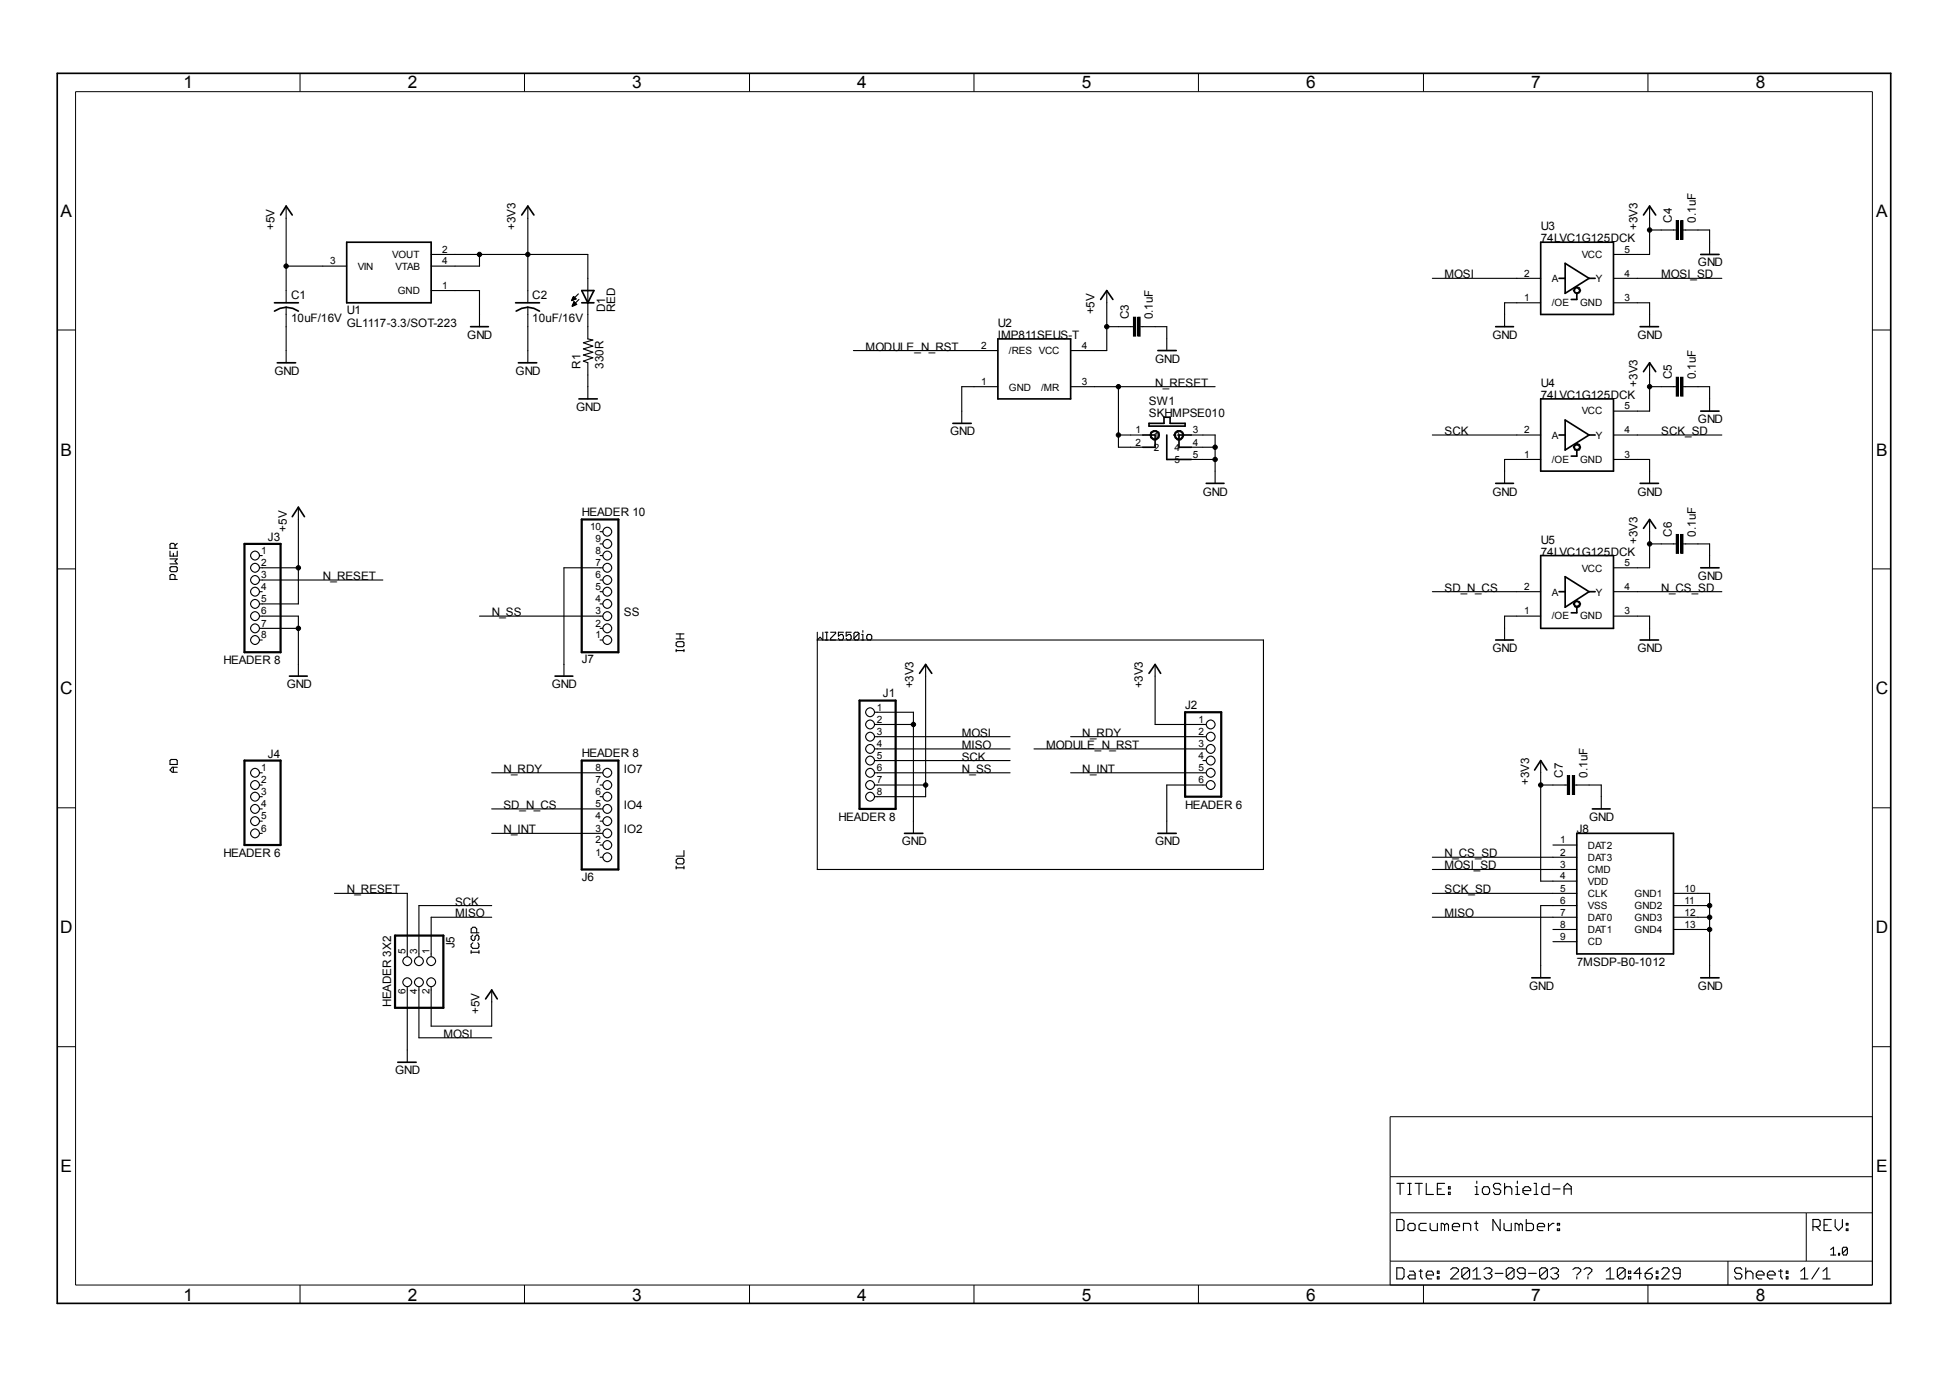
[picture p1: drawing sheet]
<svg xmlns="http://www.w3.org/2000/svg" width="297mm" height="210mm" viewBox="0 0 297 210" stroke-linecap="round" stroke-linejoin="round" font-family="sans-serif">
<g fill="none" stroke="#000" stroke-width=".17">
<path d="M43.6 31.4v14.7M65.7 38.8h23.9v12.8l.7 .2-1.4 .4 1.4 .5-1.4 .5 1.4 .5-1.4 .4 1.4 .4-1.4 .5 .7 .3v5.5M73.1 38.8v1.8h-7.4M80.4 31.4v14.7M251.4 31.4v7.4h-5.5M251.4 35.1h4M256.5 35.1h4v3.7M43.6 46.8v8.5M43.6 40.6h9.2M65.7 44.3h7.4v5.5M80.4 46.8v8.5M87.1 45.8h.1"/>
<path d="M87.1 45.7h.3M87.2 45.6h.3M87.2 45.6h.5M87.2 46.7h.1M87.2 46.6h.3M87.3 45.5h.4M87.3 45.4h.3M87.3 46.5h.3M87.3 46.4h.5M87.4 45.2l-.3 .6M87.4 45.2l.4 .4-.7 .2M87.4 45.3h.1"/>
<path d="M87.4 45.2h.1M87.4 46.3h.4M87.4 46.2h.3M87.5 46l.4 .4-.7 .3zM87.5 46.1h.1M88.1 44.8l-1 1M88.2 45.6l-1 1.1M130 53.4h22.1M152.1 58.9h-5.5v5.6M163.2 58.9h22M168.7 44.3v9.1h-5.5M168.7 49.8h4"/>
<path d="M170.4 58.9v9.3h3.8M173.8 49.8h4v3.6M218.3 42.4h16.5M234.8 46.1h-5.5v3.7M245.9 46.1h5.5v3.7M245.9 42.4h16.5M251.4 58.9h4M251.4 55.3v7.4h-5.5M256.5 58.9h4v3.8M45.5 77.3v14.7h-6M170.4 66.3h3.8M181.5 66.3h3.7v7.4"/>
<path d="M181.5 68.2h3.7M181.5 70h3.7M218.3 66.3h16.5M234.8 70h-5.5v3.7M245.9 66.3h16.5M245.9 70h5.5v3.7M251.4 79.2v7.3h-5.5M25.9 84v.8h1.1v-.8M25.9 85.2h1.1l-.3 .3 .3 .4h-1.1M26.1 86.4h.7l.2 .1v.5l-.2 .1h-.7l-.2-.1v-.5zM26.4 84.3v.5M26.7 88.3v-.6l-.3-.2h-.3l-.2 .2v.6h1.1"/>
<path d="M26.7 83.6v-.6l-.3-.2h-.3l-.2 .2v.6h1.1M27 82.8l-.3 .3M39.5 97.5h.5M39.5 93.9h6v9.1M39.5 90.2h.5M39.5 86.5h6M39.5 84.7h.5M39.5 88.4h18.8M39.5 95.8h6M73.1 93.9h18.8M91.4 97.5h.5M91.4 90.2h.5"/>
<path d="M91.4 84.7h.5M91.4 88.4h.5M91.4 92h.5M91.4 95.8h.5M91.4 82.9h.5M91.4 81h.5M91.9 86.5h-6v16.5M103 98l.3-.2h.8l.1 .2v.4l-.1 .2h-.8l-.3-.2zM103 99v.3M103 99.1h1.2M103 97.4h1.2M103 96.6h1.2"/>
<path d="M103.6 96.6v.8M104.2 99v.3M124.5 96.4v36.1h68v-35h-68l.5-.4 .4 .4v-1.1M125.7 96.4h.5M126 96.4v1.1M126.6 96.4h.7v.1l-.7 .8v.2M127.8 97.3l.1 .2M128.5 96.4h-.7v.5l.3-.2h.3l.1 .2v.4l-.1 .2M128.9 97.3l.2 .2M129.7 96.4h-.8v.5l.4-.2h.2l.2 .2v.4l-.2 .2M130.1 97.3l.2 .2M130.9 96.5l-.2-.1h-.4l-.2 .1v.8"/>
<path d="M130.9 96.5v.8l-.2 .2M130.9 96.5l-.8 .8M131.3 96.7h.2v.8M131.5 96.1v.3M132.2 97.5l-.1-.2v-.4l.1-.2h.5l.1 .2v.4l-.1 .2M218.3 90.2h16.5M234.8 93.9h-5.5v3.6M245.9 93.9h5.5v3.6M245.9 90.2h16.5M251.4 82.9h4M256.5 82.9h4v3.6M26.1 115.7h.7l.2 .2v.6h-1.1v-.6z"/>
<path d="M26.4 116.9v.8M27 116.9h-.8l-.3 .4 .3 .4h.8M39.5 117.8h.5M39.5 119.6h.5M74.9 117.8h17M91.4 119.6h.5M133.3 117.8h20.6M133.3 119.6h7.8M133.3 108.5h5.9v18.5M133.3 110.4h5.9M133.3 112.3h20.6M133.3 114.1h20.6"/>
<path d="M133.3 115.9h20.6M141.1 101.3v20.1h-7.8M157.6 114.1h26.1M163.2 117.8h20.5M163.2 112.3h20.5M176 101.3v9.1h7.7M183.3 115.9h.4M183.7 119.6h-5.9v7.4M234.8 119.6h4M234.8 115.9v18.4h5.5M239.9 119.6h4.1v3.7M39.5 121.4h.5"/>
<path d="M39.5 123.3h.5M39.5 125.1h.5M39.5 127h.5M51 136.1h11.1v9.6M74.9 123.3h17M74.9 127h17M74.9 139.8h-9.2v5.9M74.9 138h-11.1v7.7M91.4 121.4h.5M91.4 125.1h.5M91.4 130.6h.5M91.4 128.8h.5"/>
<path d="M103 131.1l.3-.3h.8l.1 .3v.3l-.1 .3h-.8l-.3-.3zM103 132.2h1.2M103 132v.4M104.2 129.6v.9h-1.2M104.2 132v.4M218.3 132.5h22M218.3 130.6h22M218.3 139.8h22M218.3 136.1h22M236.6 128.8h3.7M240.3 138h-5.5v11M255 139.8h5.5"/>
<path d="M255 138h5.5M255 136.1h5.5v12.9M62.1 150.5v11.4M63.8 150.5v7.7h11.1M65.7 150.5v5.9h9.2v-5.5M71.8 145.1h1.2M71.8 144.9v.4M72.1 142.5l-.3 .2v.4l.3 .2h.1l.2-.2v-.4l.2-.2h.2l.2 .2v.4l-.2 .2M72.1 143.7l-.3 .2v.4l.3 .2h.7l.2-.2v-.4l-.2-.2M72.6 142.2v-.6l-.2-.3h-.3l-.3 .3v.6h1.2M73 144.9v.4M236.6 143.5h3.7"/>
<path d="M236.6 141.6h3.7M255 141.6h5.5M212.9 185.8h.8l.3 .3v1.2l-.3 .2h-.8zM212.9 193.2h.8l.3 .3v1.1l-.3 .3h-.8zM212.9 180.3h1.1M213.4 180.3v1.7M214.5 186.7l.3-.3h.6l.2 .3v.6l-.2 .2h-.6l-.3-.2zM214.5 180.3h.6M214.5 182h.6M214.8 193.7h.6l.2 .4v.8h-.8l-.3-.3 .3-.3h.8M214.8 180.3v1.7M215.6 180.3h1.1"/>
<path d="M216.2 193.7h.5M216.2 180.3v1.7M216.5 193.5v1.1l.2 .3M217.3 194.3h1.1v-.2l-.2-.4h-.6l-.3 .4v.5l.3 .3h.6M217.3 180.3v1.7h1.1M217.3 186.4h-.8l-.3 .3v.6l.3 .2h.8M217.9 186.4v.9l.3 .2h.8v-1.1M219 194.6h.3v.3h-.3zM219 193.7h.3v.4h-.3zM219 181.2h.6M220.1 180.3h-1.1v1.7h1.1M220.1 186.7l-.2-.3h-.3v1.1"/>
<path d="M220.1 186.7l.4-.3 .2 .3v.8M220.1 186.7v.8M220.7 181.7h.3v.3h-.3zM220.7 180.8h.3v.4h-.3zM221.1 193.5l.3-.3h.5l.3 .3v.2l-1.1 1.2h1.1M221.3 186.9h1.1v-.2l-.2-.3h-.6l-.3 .3v.6l.3 .2h.6M223 187.5v-1.1h.9l.2 .3v.8M223.9 193.5v1.1l-.3 .3h-.5l-.3-.3M223.9 193.5l-.3-.3h-.5l-.3 .3v1.1M223.9 193.5l-1.1 1.1M224.5 194.9h1.1M224.5 193.7l.5-.5v1.7"/>
<path d="M224.7 186.4h.5M224.8 180.8h.2v1.2M224.8 182h.5M225 186.1v1.2l.2 .2M225 180v.3M226.1 193.5l.4-.3h.5l.3 .3v.2l-.3 .4M226.1 180.8h.6l.3 .4v.5l-.3 .3h-.6l-.2-.3v-.5zM226.7 194.1h.3M227 194.1l.3 .2v.3l-.3 .3h-.5l-.4-.3M227.8 194.1h1.2M228.6 185.8v1.7l-1.1-1.7v1.7M228.7 180.6l-.3-.3h-.6l-.2 .3v.2l.2 .4h.6l.3 .2v.3l-.3 .3h-.6l-.2-.3"/>
<path d="M229.2 186.4v.9l.2 .2h.9v-1.1M229.3 181.2l.2-.4h.6l.3 .4v.8M229.3 180.3v1.7M230.7 193.5v1.1l-.3 .3h-.5l-.4-.3M230.7 193.5l-.3-.3h-.5l-.4 .3v1.1M230.7 193.5l-1.2 1.1M231 180.8h.2v1.2M231 182h.6M231.2 180v.3M231.5 186.7l-.4-.3h-.2v1.1M231.5 186.7v.8M231.5 186.7l.2-.3 .3 .3v.8"/>
<path d="M232.1 181.4h1.2v-.2l-.4-.4h-.5l-.3 .4v.5l.3 .3h.5M232.4 194.1h-.8l-.4-.4v-.2l.4-.3h.5l.3 .3v1.1l-.3 .3h-.5l-.4-.3M232.6 185.8v1.7h.8l.3-.2v-.6l-.3-.3h-.8M232.9 194.1h1.2M233.8 180.3h.3v1.7M233.8 182h.6M234.3 186.9h1.1v-.2l-.3-.3h-.6l-.2 .3v.6l.2 .2h.6M235.8 193.5v1.1l-.3 .3h-.6l-.3-.3M235.8 193.5l-.3-.3h-.6l-.3 .3v1.1M235.8 193.5l-1.2 1.1M236 186.4v1.1M236.1 180.3v1.7h-.9l-.3-.3v-.5l.3-.4h.9"/>
<path d="M236.3 193.5l.3-.3h.6l.3 .3v.2l-.3 .4M236.6 181.2h1.1M236.8 186.4h-.2l-.6 .5M236.9 194.1h.3M237.2 194.1l.3 .2v.3l-.3 .3h-.6l-.3-.3M237.3 187.3h.4v.2h-.4zM237.3 186.4h.4v.3h-.4zM238.3 181.2h1.1M238.3 182v-1.2l.5-.5 .6 .5v1.2M239.7 193.5l.3-.3h.5l.4 .3v.2l-.6 .6M240.3 194.6v.3M241.4 193.5l.3-.3h.5l.4 .3v.2l-.6 .6"/>
<path d="M242 194.6v.3M244.8 194.9h1.2M244.8 193.7l.6-.5v1.7M247.6 193.5v1.1l-.3 .3h-.5l-.3-.3M247.6 193.5l-.3-.3h-.5l-.3 .3v1.1M247.6 193.5l-1.1 1.1M248.2 194.6h.3v.3h-.3zM248.2 193.7h.3v.4h-.3zM250.1 194.1h-1.1l.9-.9v1.7M250.7 194.1h.8l.3 .2v.3l-.3 .3h-.5l-.3-.3zM251.8 193.2l-.5 .3-.6 .6M252.4 194.6h.2v.3h-.2z"/>
<path d="M252.4 193.7h.2v.4h-.2zM253.2 193.5l.3-.3h.6l.2 .3v.2l-1.1 1.2h1.1M256 194.1h-.8l-.3-.4v-.2l.3-.3h.6l.2 .3v1.1l-.2 .3h-.6l-.3-.3M265.4 193.5l-.2-.3h-.6l-.3 .3v.2l.3 .4h.6l.2 .2v.3l-.2 .3h-.6l-.3-.3M266 194.1l.3-.4h.5l.3 .4v.8M266 193.2v1.7M267.6 194.3h1.2v-.2l-.3-.4h-.5l-.4 .4v.5l.4 .3h.5M269.3 194.3h1.2v-.2l-.3-.4h-.5l-.4 .4v.5l.4 .3h.5M271 193.7h.6M271.4 193.5v1.1l.2 .3M272.2 194.6h.3v.3h-.3zM272.2 193.7h.3v.4h-.3z"/>
<path d="M274.4 194.9h1.1M274.4 193.7l.6-.5v1.7M276.3 186.9h.8l.3-.2v-.6l-.3-.3h-.8v1.7M276.8 186.9l.6 .6M277.2 193.2l-1.1 1.7M277.8 194.9h1.1M277.8 193.7l.6-.5v1.7M278 186.7h.5M279 190.4l.4-.3v1.2M279 191.3h.7M279.1 185.8h-1.1v1.7h1.1M279.7 185.8v1.1l.5 .6 .6-.6v-1.1"/>
<path d="M280.2 191h.1v.3h-.1zM281.3 187.3h.3v.2h-.3zM281.3 186.4h.3v.3h-.3zM281.5 190.2v.8l-.2 .3h-.4l-.1-.3M281.5 190.2l-.2-.1h-.4l-.1 .1v.8M281.5 190.2l-.7 .8"/>
<circle cx="38.9" cy="95.8" r=".67"/>
<circle cx="38.9" cy="93.9" r=".67"/>
<circle cx="38.9" cy="90.2" r=".67"/>
<circle cx="38.9" cy="84.7" r=".67"/>
<circle cx="38.9" cy="88.4" r=".67"/>
<circle cx="38.9" cy="92" r=".67"/>
<circle cx="38.9" cy="86.5" r=".67"/>
<circle cx="38.9" cy="97.5" r=".67"/>
<circle cx="92.6" cy="92" r=".67"/>
<circle cx="92.6" cy="81" r=".67"/>
<circle cx="92.6" cy="95.8" r=".67"/>
<circle cx="92.6" cy="93.9" r=".67"/>
<circle cx="92.6" cy="88.4" r=".67"/>
<circle cx="92.6" cy="90.2" r=".67"/>
<circle cx="92.6" cy="86.5" r=".67"/>
<circle cx="92.6" cy="82.9" r=".67"/>
<circle cx="92.6" cy="84.7" r=".67"/>
<circle cx="92.6" cy="97.5" r=".67"/>
<circle cx="38.9" cy="117.8" r=".67"/>
<circle cx="38.9" cy="119.6" r=".67"/>
<circle cx="92.6" cy="117.8" r=".67"/>
<circle cx="92.6" cy="119.6" r=".67"/>
<circle cx="132.6" cy="112.3" r=".67"/>
<circle cx="132.6" cy="115.9" r=".67"/>
<circle cx="132.6" cy="117.8" r=".67"/>
<circle cx="132.6" cy="110.4" r=".67"/>
<circle cx="132.6" cy="108.5" r=".67"/>
<circle cx="132.6" cy="114.1" r=".67"/>
<circle cx="132.6" cy="119.6" r=".67"/>
<circle cx="184.5" cy="110.4" r=".67"/>
<circle cx="184.5" cy="114.1" r=".67"/>
<circle cx="184.5" cy="115.9" r=".67"/>
<circle cx="184.5" cy="117.8" r=".67"/>
<circle cx="184.5" cy="112.3" r=".67"/>
<circle cx="184.5" cy="119.6" r=".67"/>
<circle cx="38.9" cy="127" r=".67"/>
<circle cx="38.9" cy="121.4" r=".67"/>
<circle cx="38.9" cy="125.1" r=".67"/>
<circle cx="38.9" cy="123.3" r=".67"/>
<circle cx="92.6" cy="130.6" r=".67"/>
<circle cx="92.6" cy="128.8" r=".67"/>
<circle cx="92.6" cy="127" r=".67"/>
<circle cx="92.6" cy="125.1" r=".67"/>
<circle cx="92.6" cy="123.3" r=".67"/>
<circle cx="92.6" cy="121.4" r=".67"/>
<circle cx="132.6" cy="121.4" r=".67"/>
<circle cx="62.1" cy="146.5" r=".67"/>
<circle cx="62.1" cy="149.7" r=".67"/>
<circle cx="63.8" cy="149.7" r=".67"/>
<circle cx="63.8" cy="146.5" r=".67"/>
<circle cx="65.7" cy="149.7" r=".67"/>
<circle cx="65.7" cy="146.5" r=".67"/>
</g>
<g fill="none" stroke="#000" stroke-width=".15">
<path d="M11.5 14h273.8v181.8h-273.8zM45.7 11.2v2.8M79.9 11.2v2.8M114.2 11.2v2.8M148.4 11.2v2.8M182.6 11.2v2.8M216.9 11.2v2.8M251.1 11.2v2.8M255.4 33.6h.4v2.9h-.4zM256.1 33.6h.4v2.9h-.4zM8.7 50.3h2.8M172.7 48.3h.4v2.9h-.4z"/>
<path d="M173.4 48.3h.3v2.9h-.3zM239.9 43.9l.4-.2 .4 .2 .2 .4-.2 .3-.4 .2-.4-.2-.1-.3h.1l.1-.3 .3-.1 .4 .4-.2 .2-.2 .1-.3-.1-.1-.2h-.1zM255.4 57.5h.4v2.9h-.4zM256.1 57.5h.4v2.9h-.4zM285.3 50.3h2.8M175.3 65.9l.5-.3h.4l.4 .3 .1 .4-.1 .4-.4 .4h-.4l-.5-.4v-.4h.1l.1-.3 .4-.2h.3a.62 .62 0 0 1 .3 .5 .62 .62 0 0 1-.3 .6h-.3l-.4-.3-.1-.3h-.1zM179.1 65.9l.3-.3h.5l.4 .3 .1 .4-.1 .4-.4 .4h-.5l-.3-.4-.2-.4h.2l.1-.3 .3-.2h.3l.3 .2a.6 .6 0 0 1 0 .6 .6 .6 0 0 1-.6 .3l-.4-.6h-.2zM239.9 67.7l.4-.1 .4 .1 .2 .5-.2 .4-.4 .1-.4-.1-.1-.4h.1l.1-.3 .3-.1 .2 .1 .2 .3-.2 .2-.2 .1-.3-.1-.1-.2h-.1zM8.7 86.7h2.8M239.9 91.7l.4-.2 .4 .2 .2 .3-.2 .5-.4 .1-.4-.1-.1-.5h.1l.1-.2 .3-.1 .2 .1 .2 .2-.2 .3-.2 .1-.3-.1-.1-.3h-.1zM255.4 81.4h.4v2.9h-.4zM256.1 81.4h.4v2.9h-.4z"/>
<path d="M285.3 86.7h2.8M238.8 118.2h.4v2.9h-.4zM239.6 118.2h.3v2.9h-.3zM8.7 123.1h2.8M285.3 123.1h2.8M8.7 159.5h2.8M285.3 159.5h2.8M211.8 179.3h73.5M285.3 170.2h-73.5v25.6M45.7 195.8v2.8M79.9 195.8v2.8M114.2 195.8v2.8"/>
<path d="M148.4 195.8v2.8M182.6 195.8v2.8M211.8 184.8h73.5M211.8 192.2h73.5M216.9 195.8v2.8M251.1 195.8v2.8M263.3 192.2v3.6M275.3 184.8v7.4"/>
<circle cx="73.1" cy="38.8" r=".33"/>
<circle cx="80.4" cy="38.8" r=".33"/>
<circle cx="251.4" cy="35.1" r=".33"/>
<circle cx="43.6" cy="40.6" r=".33"/>
<circle cx="168.7" cy="49.8" r=".33"/>
<circle cx="170.4" cy="58.9" r=".33"/>
<circle cx="251.4" cy="58.9" r=".33"/>
<circle cx="170.4" cy="66.3" r=".33"/>
<circle cx="185.2" cy="68.2" r=".33"/>
<circle cx="185.2" cy="70" r=".33"/>
<circle cx="45.5" cy="86.5" r=".33"/>
<circle cx="45.5" cy="95.8" r=".33"/>
<circle cx="251.4" cy="82.9" r=".33"/>
<circle cx="139.2" cy="110.4" r=".33"/>
<circle cx="141.1" cy="119.6" r=".33"/>
<circle cx="234.8" cy="119.6" r=".33"/>
<circle cx="260.5" cy="138" r=".33"/>
<circle cx="260.5" cy="139.8" r=".33"/>
<circle cx="260.5" cy="141.6" r=".33"/>
</g>
<g fill="none" stroke="#000" stroke-width=".25">
<path d="M8.7 11.2h279.4v187.4h-279.4zM42.8 32.8l.8-1.4 .9 1.4M52.8 36.9h12.9v9.2h-12.9zM79.5 32.8l.9-1.4 1 1.4M234.8 36.9h11.1v11h-11.1zM250.4 32.8l1-1.4 .9 1.4M259.2 38.8h2.8M41.8 47.4a3.1 3.1 0 0 1 3.7 0M41.8 46.1h3.7M42.2 55.3h2.8M71.7 49.8h2.7M78.6 46.1h3.6"/>
<path d="M78.7 47.4a2.96 2.96 0 0 1 3.5 0M79 55.3h2.8M88.6 46.1h1.9M88.6 44.3h1.9l-.9 1.8zM152.1 51.6h11.1v9.2h-11.1zM167.7 45.6l1-1.3 .9 1.3M176.4 53.4h2.8M227.9 49.8h2.7M237.6 42.4h.9M238.5 40.1l3.6 2.3-3.6 2.3zM240.3 44.7v.9h-.9M242.1 42.4h1"/>
<path d="M249.9 49.8h2.8M250.4 56.6l1-1.3 .9 1.3M44.5 78.7l1-1.4 .9 1.4M88.2 60.8h2.8M145.2 64.5h2.8M174.2 66.3h1.8v1.9h-1.8M175.1 64.5h2.3v-.9h.9v.9h2.3v.4h-5.5zM177.8 66.3v3.7h3.7M181.5 66.3h-1.8v1.9h1.8M183.8 73.7h2.7M227.9 73.7h2.7M234.8 60.8h11.1v11h-11.1z"/>
<path d="M237.6 66.3h.9M238.5 64l3.6 2.3-3.6 2.3zM240.3 68.6v.9h-.9M242.1 66.3h1M249.9 73.7h2.8M259.2 62.7h2.8M227.9 97.5h2.7M234.8 84.7h11.1v11.1h-11.1zM237.6 90.2h.9M238.5 87.9l3.6 2.3-3.6 2.3zM240.3 92.5v.9h-.9M242.1 90.2h1"/>
<path d="M249.9 97.5h2.8M250.4 80.5l1-1.3 .9 1.3M259.2 86.5h2.8M44.1 103h2.7M84.6 103h2.7M140.1 102.6l1-1.3 .9 1.3M175.1 102.6l.9-1.3 .9 1.3M233.8 117.3l1-1.4 .9 1.4M137.8 127h2.8M176.4 127h2.8M240.3 127h14.7v18.4h-14.7zM242.7 123.3h2.7"/>
<path d="M74 152.2l.9-1.3 .9 1.3M233.4 149h2.8M259.2 149h2.8M60.6 161.9h2.8"/>
</g>
<g fill="#000">
<path d="M239.9 43.9l.4-.2 .4 .2 .2 .4-.2 .3-.4 .2-.4-.2-.1-.3h.1l.1-.3 .3-.1 .4 .4-.2 .2-.2 .1-.3-.1-.1-.2h-.1z" fill-rule="evenodd"/>
<path d="M175.3 65.9l.5-.3h.4l.4 .3 .1 .4-.1 .4-.4 .4h-.4l-.5-.4v-.4h.1l.1-.3 .4-.2h.3a.62 .62 0 0 1 .3 .5 .62 .62 0 0 1-.3 .6h-.3l-.4-.3-.1-.3h-.1z" fill-rule="evenodd"/>
<path d="M179.1 65.9l.3-.3h.5l.4 .3 .1 .4-.1 .4-.4 .4h-.5l-.3-.4-.2-.4h.2l.1-.3 .3-.2h.3l.3 .2a.6 .6 0 0 1 0 .6 .6 .6 0 0 1-.6 .3l-.4-.6h-.2z" fill-rule="evenodd"/>
<path d="M239.9 67.7l.4-.1 .4 .1 .2 .5-.2 .4-.4 .1-.4-.1-.1-.4h.1l.1-.3 .3-.1 .2 .1 .2 .3-.2 .2-.2 .1-.3-.1-.1-.2h-.1z" fill-rule="evenodd"/>
<path d="M239.9 91.7l.4-.2 .4 .2 .2 .3-.2 .5-.4 .1-.4-.1-.1-.5h.1l.1-.2 .3-.1 .2 .1 .2 .2-.2 .3-.2 .1-.3-.1-.1-.3h-.1z" fill-rule="evenodd"/>
<circle cx="73.1" cy="38.8" r=".33"/>
<circle cx="80.4" cy="38.8" r=".33"/>
<circle cx="251.4" cy="35.1" r=".33"/>
<circle cx="43.6" cy="40.6" r=".33"/>
<circle cx="168.7" cy="49.8" r=".33"/>
<circle cx="170.4" cy="58.9" r=".33"/>
<circle cx="251.4" cy="58.9" r=".33"/>
<circle cx="170.4" cy="66.3" r=".33"/>
<circle cx="185.2" cy="70" r=".33"/>
<circle cx="185.2" cy="68.2" r=".33"/>
<circle cx="45.5" cy="95.8" r=".33"/>
<circle cx="45.5" cy="86.5" r=".33"/>
<circle cx="251.4" cy="82.9" r=".33"/>
<circle cx="139.2" cy="110.4" r=".33"/>
<circle cx="141.1" cy="119.6" r=".33"/>
<circle cx="234.8" cy="119.6" r=".33"/>
<circle cx="260.5" cy="138" r=".33"/>
<circle cx="260.5" cy="139.8" r=".33"/>
<circle cx="260.5" cy="141.6" r=".33"/>
</g>
<g fill="none" stroke="#000" stroke-width=".34">
<path d="M255.6 33.6v2.9M256.3 33.6v2.9M172.9 48.3v2.9M173.6 48.3v2.9M255.6 57.5v2.9M256.3 57.5v2.9M88.6 79.2h5.6v20.2h-5.6zM37.3 82.9h5.5v16.5h-5.5zM255.6 81.4v2.9M256.3 81.4v2.9M37.3 115.9h5.5v12.9h-5.5zM88.6 115.9h5.6v16.6h-5.6z"/>
<path d="M131 106.8h5.5v16.5h-5.5zM180.6 108.5h5.5v12.9h-5.5zM239 118.2v2.9M239.8 118.2v2.9M60.2 142.6h7.4v11h-7.4z"/>
</g>
<g font-size="2.6">
<text x="27.9" y="13.5">1</text>
<text x="62.1" y="13.5">2</text>
<text x="96.4" y="13.5">3</text>
<text x="130.6" y="13.5">4</text>
<text x="164.8" y="13.5">5</text>
<text x="199.1" y="13.5">6</text>
<text x="233.3" y="13.5">7</text>
<text x="267.5" y="13.5">8</text>
<text x="9.2" y="33.1">A</text>
<text x="285.9" y="33.1">A</text>
<text x="9.2" y="69.4">B</text>
<text x="285.9" y="69.4">B</text>
<text x="9.1" y="105.8">C</text>
<text x="285.8" y="105.8">C</text>
<text x="9.1" y="142.2">D</text>
<text x="285.8" y="142.2">D</text>
<text x="9.2" y="178.6">E</text>
<text x="285.9" y="178.6">E</text>
<text x="27.9" y="198.2">1</text>
<text x="62.1" y="198.2">2</text>
<text x="96.4" y="198.2">3</text>
<text x="130.6" y="198.2">4</text>
<text x="164.8" y="198.2">5</text>
<text x="199.1" y="198.2">6</text>
<text x="233.3" y="198.2">7</text>
<text x="267.5" y="198.2">8</text>
</g>
<g font-size="1.8">
<text x="41.8" y="35.1" transform="rotate(-90 41.8 35.1)">+5V</text>
<text x="78.6" y="35.1" transform="rotate(-90 78.6 35.1)">+3V3</text>
<text x="234.8" y="35.1">U3</text>
<text x="249.5" y="35.1" transform="rotate(-90 249.5 35.1)">+3V3</text>
<text x="254.8" y="34" transform="rotate(-90 254.8 34)">C4</text>
<text x="258.4" y="34" transform="rotate(-90 258.4 34)">0.1uF</text>
<text x="234.8" y="36.9">74LVC1G125DCK</text>
<text x="258.7" y="40.6">GND</text>
<text x="44.4" y="45.6">C1</text>
<text x="52.8" y="47.9">U1</text>
<text x="81.1" y="45.6">C2</text>
<text x="92.2" y="47.6" transform="rotate(-90 92.2 47.6)">D1</text>
<text x="93.7" y="47.6" transform="rotate(-90 93.7 47.6)">RED</text>
<text x="166.8" y="47.9" transform="rotate(-90 166.8 47.9)">+5V</text>
<text x="220.1" y="42.4">MOSI</text>
<text x="253.2" y="42.4">MOSI_SD</text>
<text x="44.4" y="49.1">10uF/16V</text>
<text x="52.8" y="49.8">GL1117-3.3/SOT-223</text>
<text x="71.2" y="51.6">GND</text>
<text x="81.1" y="49.1">10uF/16V</text>
<text x="131.9" y="53.4">MODULE_N_RST</text>
<text x="152.1" y="51.6">IMP811SEUS-T</text>
<text x="152.1" y="49.8">U2</text>
<text x="172" y="48.7" transform="rotate(-90 172 48.7)">C3</text>
<text x="175.7" y="48.7" transform="rotate(-90 175.7 48.7)">0.1uF</text>
<text x="227.4" y="51.6">GND</text>
<text x="249.5" y="51.6">GND</text>
<text x="41.8" y="57.2">GND</text>
<text x="78.6" y="57.2">GND</text>
<text x="88.5" y="56.2" transform="rotate(-90 88.5 56.2)">R1</text>
<text x="91.9" y="56.2" transform="rotate(-90 91.9 56.2)">330R</text>
<text x="176" y="55.3">GND</text>
<text x="176" y="58.9">N_RESET</text>
<text x="234.8" y="58.9">U4</text>
<text x="249.5" y="58.9" transform="rotate(-90 249.5 58.9)">+3V3</text>
<text x="254.8" y="57.8" transform="rotate(-90 254.8 57.8)">C5</text>
<text x="258.4" y="57.8" transform="rotate(-90 258.4 57.8)">0.1uF</text>
<text x="87.8" y="62.7">GND</text>
<text x="175.1" y="63.6">SKHMPSE010</text>
<text x="175.1" y="61.7">SW1</text>
<text x="234.8" y="60.8">74LVC1G125DCK</text>
<text x="258.7" y="64.5">GND</text>
<text x="144.8" y="66.3">GND</text>
<text x="220.1" y="66.3">SCK</text>
<text x="253.2" y="66.3">SCK_SD</text>
<text x="183.3" y="75.5">GND</text>
<text x="227.4" y="75.5">GND</text>
<text x="249.5" y="75.5">GND</text>
<text x="40.8" y="82.4">J3</text>
<text x="43.7" y="81" transform="rotate(-90 43.7 81)">+5V</text>
<text x="88.6" y="78.7">HEADER 10</text>
<text x="234.8" y="82.9">U5</text>
<text x="249.5" y="82.9" transform="rotate(-90 249.5 82.9)">+3V3</text>
<text x="254.8" y="81.8" transform="rotate(-90 254.8 81.8)">C6</text>
<text x="258.4" y="81.8" transform="rotate(-90 258.4 81.8)">0.1uF</text>
<text x="49.2" y="88.4">N_RESET</text>
<text x="234.8" y="84.7">74LVC1G125DCK</text>
<text x="258.7" y="88.4">GND</text>
<text x="74.9" y="93.9">N_SS</text>
<text x="95.1" y="93.9">SS</text>
<text x="220.1" y="90.2">SD_N_CS</text>
<text x="253.2" y="90.2">N_CS_SD</text>
<text x="34" y="101.3">HEADER 8</text>
<text x="88.6" y="101.1">J7</text>
<text x="227.4" y="99.4">GND</text>
<text x="249.5" y="99.4">GND</text>
<text x="43.7" y="104.9">GND</text>
<text x="84.1" y="104.9">GND</text>
<text x="134.5" y="106.3">J1</text>
<text x="139.2" y="104.9" transform="rotate(-90 139.2 104.9)">+3V3</text>
<text x="174.2" y="104.9" transform="rotate(-90 174.2 104.9)">+3V3</text>
<text x="146.6" y="112.3">MOSI</text>
<text x="164.9" y="112.3">N_RDY</text>
<text x="180.6" y="108.1">J2</text>
<text x="40.8" y="115.5">J4</text>
<text x="76.7" y="117.8">N_RDY</text>
<text x="88.6" y="115.4">HEADER 8</text>
<text x="95.1" y="117.8">IO7</text>
<text x="146.6" y="115.9">SCK</text>
<text x="146.6" y="114.1">MISO</text>
<text x="146.6" y="117.8">N_SS</text>
<text x="159.4" y="114.1">MODULE_N_RST</text>
<text x="164.9" y="117.8">N_INT</text>
<text x="233" y="119.6" transform="rotate(-90 233 119.6)">+3V3</text>
<text x="238.2" y="118.5" transform="rotate(-90 238.2 118.5)">C7</text>
<text x="241.9" y="118.5" transform="rotate(-90 241.9 118.5)">0.1uF</text>
<text x="76.7" y="123.3">SD_N_CS</text>
<text x="95.1" y="123.3">IO4</text>
<text x="127.8" y="125.1">HEADER 8</text>
<text x="180.6" y="123.3">HEADER 6</text>
<text x="242.1" y="125.1">GND</text>
<text x="34" y="130.6">HEADER 6</text>
<text x="76.7" y="127">N_INT</text>
<text x="95.1" y="127">IO2</text>
<text x="137.4" y="128.8">GND</text>
<text x="176" y="128.8">GND</text>
<text x="220.1" y="130.6">N_CS_SD</text>
<text x="240.3" y="127">J8</text>
<text x="52.8" y="136.1">N_RESET</text>
<text x="88.6" y="134.2">J6</text>
<text x="220.1" y="132.5">MOSI_SD</text>
<text x="220.1" y="136.1">SCK_SD</text>
<text x="69.3" y="138">SCK</text>
<text x="69.3" y="139.8">MISO</text>
<text x="220.1" y="139.8">MISO</text>
<text x="69.3" y="144.5" transform="rotate(-90 69.3 144.5)">J5</text>
<text x="240.3" y="147.2">7MSDP-B0-1012</text>
<text x="59.6" y="153.5" transform="rotate(-90 59.6 153.5)">HEADER 3X2</text>
<text x="73.1" y="154.5" transform="rotate(-90 73.1 154.5)">+5V</text>
<text x="233" y="150.9">GND</text>
<text x="258.7" y="150.9">GND</text>
<text x="67.6" y="158.2">MOSI</text>
<text x="60.2" y="163.7">GND</text>
</g>
<g font-size="1.5">
<text x="50.3" y="40.3">3</text>
<text x="54.5" y="41.1">VIN</text>
<text x="59.8" y="39.3">VOUT</text>
<text x="60.3" y="41.1">VTAB</text>
<text x="67.4" y="38.5">2</text>
<text x="67.4" y="40.3">4</text>
<text x="241" y="39.3">VCC</text>
<text x="247.6" y="38.5">5</text>
<text x="60.6" y="44.8">GND</text>
<text x="67.4" y="44">1</text>
<text x="232.2" y="45.9">1</text>
<text x="232.2" y="42.2">2</text>
<text x="236.5" y="46.7">/OE</text>
<text x="236.5" y="43">A</text>
<text x="240.8" y="46.7">GND</text>
<text x="243.2" y="43">Y</text>
<text x="247.6" y="45.9">3</text>
<text x="247.6" y="42.2">4</text>
<text x="149.5" y="53.2">2</text>
<text x="164.8" y="53.2">4</text>
<text x="149.5" y="58.7">1</text>
<text x="153.8" y="59.5">GND</text>
<text x="153.8" y="54">/RES VCC</text>
<text x="158.7" y="59.5">/MR</text>
<text x="164.8" y="58.7">3</text>
<text x="241" y="63.2">VCC</text>
<text x="247.6" y="62.4">5</text>
<text x="173.1" y="66">1</text>
<text x="173.1" y="67.9">2</text>
<text x="175.9" y="66.9">1</text>
<text x="175.9" y="68.7">2</text>
<text x="179" y="66.9">3</text>
<text x="179" y="68.7">4</text>
<text x="179" y="70.5">5</text>
<text x="181.8" y="66">3</text>
<text x="181.8" y="67.9">4</text>
<text x="181.8" y="69.8">5</text>
<text x="232.2" y="69.8">1</text>
<text x="232.2" y="66">2</text>
<text x="236.5" y="70.5">/OE</text>
<text x="236.5" y="66.9">A</text>
<text x="240.8" y="70.5">GND</text>
<text x="243.2" y="66.9">Y</text>
<text x="247.6" y="69.8">3</text>
<text x="247.6" y="66">4</text>
<text x="89.9" y="80.8">10</text>
<text x="90.8" y="82.6">9</text>
<text x="39.8" y="84.4">1</text>
<text x="39.8" y="86.3">2</text>
<text x="39.8" y="88.1">3</text>
<text x="39.8" y="89.9">4</text>
<text x="90.8" y="89.9">5</text>
<text x="90.8" y="88.1">6</text>
<text x="90.8" y="86.3">7</text>
<text x="90.8" y="84.4">8</text>
<text x="232.2" y="89.9">2</text>
<text x="241" y="87.1">VCC</text>
<text x="247.6" y="89.9">4</text>
<text x="247.6" y="86.3">5</text>
<text x="39.8" y="91.8">5</text>
<text x="39.8" y="93.6">6</text>
<text x="39.8" y="95.5">7</text>
<text x="90.8" y="95.5">2</text>
<text x="90.8" y="93.6">3</text>
<text x="90.8" y="91.8">4</text>
<text x="232.2" y="93.6">1</text>
<text x="236.5" y="94.4">/OE</text>
<text x="236.5" y="90.8">A</text>
<text x="240.8" y="94.4">GND</text>
<text x="243.2" y="90.8">Y</text>
<text x="247.6" y="93.6">3</text>
<text x="39.8" y="97.3">8</text>
<text x="90.8" y="97.3">1</text>
<text x="133.6" y="108.3">1</text>
<text x="133.6" y="110.2">2</text>
<text x="133.6" y="112">3</text>
<text x="133.6" y="113.9">4</text>
<text x="182.6" y="110.2">1</text>
<text x="182.6" y="112">2</text>
<text x="182.6" y="113.9">3</text>
<text x="39.8" y="117.5">1</text>
<text x="39.8" y="119.4">2</text>
<text x="90.8" y="119.4">7</text>
<text x="90.8" y="117.5">8</text>
<text x="133.6" y="115.7">5</text>
<text x="133.6" y="117.5">6</text>
<text x="133.6" y="119.4">7</text>
<text x="182.6" y="115.7">4</text>
<text x="182.6" y="117.5">5</text>
<text x="182.6" y="119.4">6</text>
<text x="39.8" y="121.2">3</text>
<text x="39.8" y="123">4</text>
<text x="39.8" y="124.9">5</text>
<text x="90.8" y="124.9">4</text>
<text x="90.8" y="123">5</text>
<text x="90.8" y="121.2">6</text>
<text x="133.6" y="121.2">8</text>
<text x="39.8" y="126.7">6</text>
<text x="90.8" y="130.4">1</text>
<text x="90.8" y="128.5">2</text>
<text x="90.8" y="126.7">3</text>
<text x="237.7" y="130.4">2</text>
<text x="237.7" y="128.5">1</text>
<text x="242" y="131.1">DAT3</text>
<text x="242" y="129.4">DAT2</text>
<text x="237.7" y="137.8">6</text>
<text x="237.7" y="135.9">5</text>
<text x="237.7" y="134">4</text>
<text x="237.7" y="132.3">3</text>
<text x="242" y="136.7">CLK</text>
<text x="242" y="134.9">VDD</text>
<text x="242" y="133">CMD</text>
<text x="249.1" y="136.7">GND1</text>
<text x="256.7" y="135.9">10</text>
<text x="256.7" y="137.8">11</text>
<text x="237.7" y="143.3">9</text>
<text x="237.7" y="141.4">8</text>
<text x="237.7" y="139.5">7</text>
<text x="242" y="142.2">DAT1</text>
<text x="242" y="140.4">DAT0</text>
<text x="242" y="138.5">VSS</text>
<text x="249.1" y="138.5">GND2</text>
<text x="249.1" y="140.4">GND3</text>
<text x="249.1" y="142.2">GND4</text>
<text x="256.7" y="139.5">12</text>
<text x="256.7" y="141.4">13</text>
<text x="61.8" y="145.5" transform="rotate(-90 61.8 145.5)">5</text>
<text x="63.6" y="145.5" transform="rotate(-90 63.6 145.5)">3</text>
<text x="65.4" y="145.5" transform="rotate(-90 65.4 145.5)">1</text>
<text x="242" y="144">CD</text>
<text x="61.8" y="151.6" transform="rotate(-90 61.8 151.6)">6</text>
<text x="63.6" y="151.6" transform="rotate(-90 63.6 151.6)">4</text>
<text x="65.4" y="151.6" transform="rotate(-90 65.4 151.6)">2</text>
</g>
</svg>
